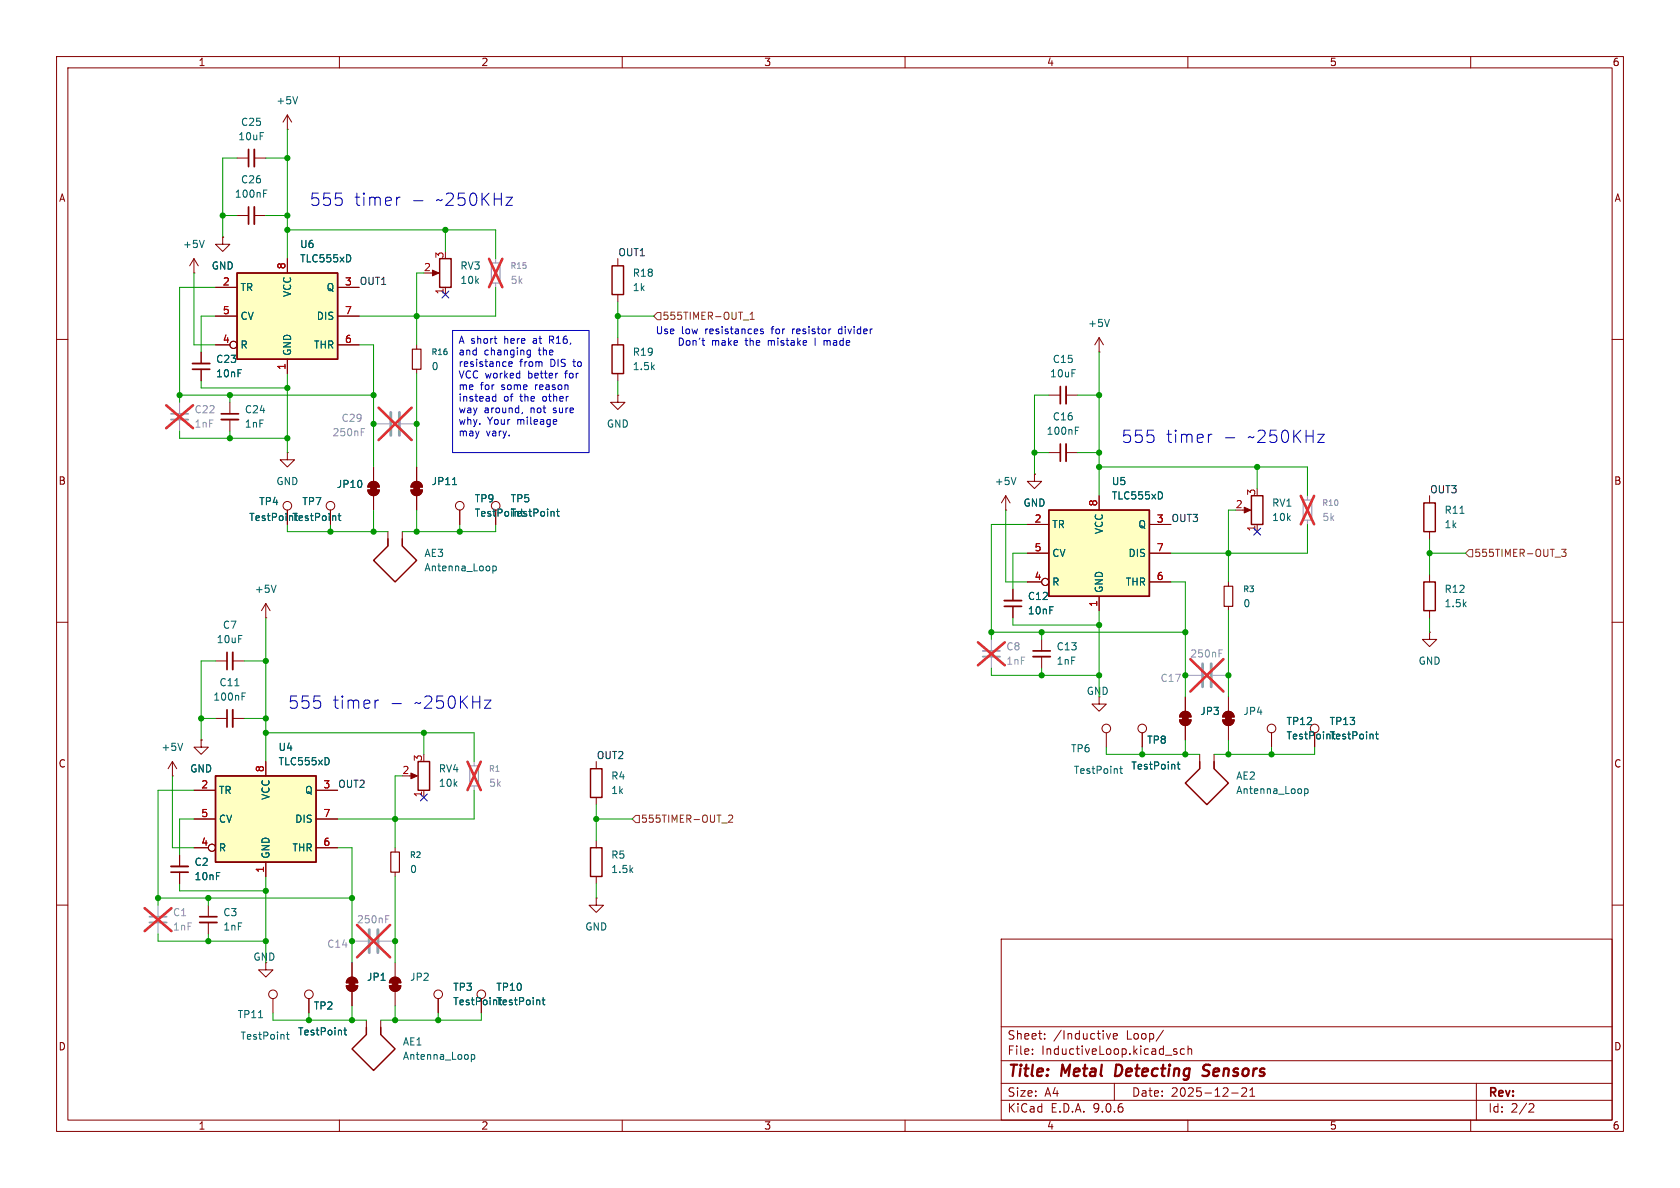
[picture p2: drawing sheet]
<svg xmlns="http://www.w3.org/2000/svg" width="297mm" height="210mm" viewBox="0 0 297 210" stroke-linecap="round" stroke-linejoin="round" font-family="sans-serif">
<g fill="none" stroke="#840000" stroke-width=".18">
<path d="M10 10h277v190h-277zM12 12h273v186h-273zM60 10v2M110 10v2M160 10v2M210 10v2M260 10v2M76.2 48.3h1M78.7 50.8v1.3M10 60h2M73.7 61v.7M73.7 65.3v.7"/>
<path d="M285 60h2M10 110h2M285 110h2M72.4 137.2h1M74.9 139.7v1.3M224.8 129.5v2.6M10 160h2M177 166h108v32h-108zM285 160h2M60 198v2M110 198v2M160 198v2"/>
<path d="M177 194.5h108M177 191.5h108M177 187.5h108M177 181.5h108M182.5 186.3v.1M182.5 185.5v.1M184.7 183.6v.1M184.7 182.8v.1M195.6 182.7l.4 1 .3-1M196.8 183.2l.7-.1v-.3l-.5-.1-.2 .2 .1 .7h.6M197 191.5v3M205.7 182.1l-1.3 2"/>
<path d="M207.5 185.8l.5 .2 .1 .2-.2 .2-.4-.1M207.5 185.5h.5M209.4 185.5l-.4-.1-.3 .3v.4l.1 .2h.6M210 198v2M210 185.5l.2-.1 .4 .1 .1 .9M210 184.9v1.5M217.7 193.2h1.2M219.5 192.4l.6-.1 .2 .1 .1 .3-.9 1.1h.9M221 193.8h.8M221 192.7l.4-.4v1.5M260 198v2M261 191.5v6.5"/>
<path d="M270.5 195.1l.5 .1 .2 .3-1 1.1h1"/>
<circle cx="224.8" cy="128.8" r=".76"/>
</g>
<path d="M197.4 188.2l-.3 2h.5M213.6 190a.85 .85 0 0 1-1 .1M213.6 188.2l-.6 .1a.46 .46 0 0 0-.3 .5 .46 .46 0 0 0 .4 .4l.5 .2" fill="none" stroke="#840000" stroke-width=".4"/>
<path d="M72.9 61.7h1.5v3.6h-1.5z" fill="none" stroke="#840000" stroke-width=".2"/>
<path d="M69.1 72.9v4.1M70.6 72.9v4.1" fill="none" stroke="#a1a1a1" stroke-width=".51"/>
<path d="M66 74.9h2.8M70.9 74.9h2.8M83.8 134.6v.8M83.8 138.9v.8" fill="none" stroke="#a1a1a1" stroke-width=".18"/>
<path d="M63.9 76.4h.4M63.9 75.8h.6" fill="none" stroke="#989898" stroke-width=".18"/>
<path d="M66.9 72.1l5.9 5.7M72.8 72.1l-5.9 5.7M82.6 134.7l2.4 5M85 134.7l-2.4 5" fill="none" stroke="#e12e31" stroke-width=".46"/>
<path d="M77.7 45.7h2.1v5.1h-2.1zM73.9 134.6h2v5.1h-2z" fill="none" stroke="#840000" stroke-width=".25"/>
<g fill="#840000" stroke="#840000" stroke-width=".18">
<path d="M72.6 136.7l1.2 .5-1.2 .5z"/>
<path d="M76.5 47.8l1.1 .5-1.1 .5z"/>
</g>
<path d="M83.1 135.4h1.5v3.5h-1.5z" fill="none" stroke="#a1a1a1" stroke-width=".2"/>
<path d="M185.4 90.2h17.8v15.2h-17.8z" fill="#ffffc2"/>
<path d="M108.2 47h2v5.1h-2zM108.2 61h2v5h-2zM68.6 95.3v1.2l-2.6 2.6 3.8 3.8 3.9-3.8-2.6-2.6v-1.2M185.4 90.2h17.8v15.2h-17.8zM221.2 87.6h2.1v5.1h-2.1zM251.7 88.9h2v5.1h-2zM251.7 102.9h2v5.1h-2zM104.4 135.9h2v5.1h-2zM212.1 134.6v1.3l-2.6 2.5 3.9 3.8 3.8-3.8-2.6-2.5v-1.3M104.4 149.9h2v5h-2zM64.8 181.6v1.3l-2.6 2.5 3.8 3.8 3.8-3.8-2.5-2.5v-1.3" fill="none" stroke="#840000" stroke-width=".25"/>
<g fill="none" stroke="#840000" stroke-width=".18">
<path d="M41.9 27.9h2M45 27.9h2M34.3 48.3h.1M34.3 45.7l-.8 1.3M34.3 45.7l.8 1.3M34.3 45.7v2.6M39.4 41.9v1.3h1.2l-1.2 1.3-1.3-1.3h1.3M39.4 41.9h.1M109.2 45.7v1.3M109.2 52.1v1.2M109.2 59.7v1.3M35.6 62.2v2.1"/>
<path d="M35.6 65.3v2M109.2 69.9v1.2h1.3l-1.3 1.3-1.3-1.3h1.3M109.2 69.9h.1M109.2 66v1.3M50.8 80v1.3h1.3l-1.3 1.3-1.3-1.3h1.3M50.8 80h.1M50.8 90.2v2.5M58.4 90.2v2.5M65 86.6h2.1a1.02 1.02 0 0 1-1.1 1 1.02 1.02 0 0 1-1-1zM65.3 85.4a1.02 1.02 0 0 1 1.1-.2 1.02 1.02 0 0 1 .7 .9h-2.1zM66 82.6v2.5M66 87.6v2.6"/>
<path d="M68.6 94v2.5M71.1 94v2.5M72.6 86.6h2.1a1.02 1.02 0 0 1-1 1 1.02 1.02 0 0 1-1.1-1zM72.9 85.4a1.02 1.02 0 0 1 1.1-.2 1.02 1.02 0 0 1 .7 .9h-2.1zM73.7 82.6v2.5M73.7 87.6v2.6M81.3 90.2v2.5M87.6 90.2v2.5M181.6 92.7h3.8M181.6 97.8h3.8M182.9 83.8v1.3h1.2l-1.2 1.3-1.3-1.3h1.3M182.9 83.8h.1"/>
<path d="M194.3 87.6v2.6M203.2 92.7h3.8M203.2 97.8h3.8M219.7 90.2h1M222.2 92.7v1.3M252.7 87.6v1.3M252.7 94v1.3M38.1 116.8h2M41.1 116.8h2.1M47 109.2h.1M47 106.7l-.8 1.3M47 106.7l.8 1.3"/>
<path d="M47 106.7v2.5M179.1 104.1v2.1M179.1 107.2v2M181.6 102.9h2.5M184.1 113v2.1M184.1 116.1v2M194.3 105.4v2.6M203.2 102.9h3.8M217.2 102.9v.7M217.2 107.2v.8M252.7 111.8v1.2h1.3l-1.3 1.3-1.2-1.3h1.2M252.7 111.8h.1"/>
<path d="M252.7 101.6v1.3M252.7 108v1.2M30.5 137.2h.1M30.5 134.6l-.8 1.3M30.5 134.6l.7 1.3M30.5 134.6v2.6M35.6 130.8v1.3h1.2l-1.2 1.3-1.3-1.3h1.3M35.6 130.8h.1M38.1 127h2M41.1 127h2.1M105.4 134.6v1.3M194.3 123.2v1.3h1.3l-1.3 1.2-1.3-1.2h1.3"/>
<path d="M195.6 129.5v2.6M212.1 133.4v2.5M214.6 133.4v2.5M232.4 129.5v2.6M105.4 158.8v1.2h1.3l-1.3 1.3-1.3-1.3h1.3M105.4 158.8h.1M105.4 141v1.2M105.4 148.6v1.3M105.4 154.9v1.3M36.8 160v2.1M36.8 163.1v2M48.3 176.5v2.6"/>
<path d="M54.6 176.5v2.6M61.2 174.2h2a1.02 1.02 0 0 1-1 1.1 1.02 1.02 0 0 1-1-1.1zM61.5 173a1.02 1.02 0 0 1 1.1-.2 1.02 1.02 0 0 1 .6 .9h-2zM62.2 170.2v2.5M62.2 175.3v2.5M68.8 174.2h2.1a1.02 1.02 0 0 1-1.1 1.1 1.02 1.02 0 0 1-1-1.1zM69.1 173a1.02 1.02 0 0 1 1.1-.2 1.02 1.02 0 0 1 .7 .9h-2.1zM69.8 170.2v2.5M69.8 175.3v2.5M77.5 176.5v2.6M85.1 176.5v2.6M64.8 180.3v2.6"/>
<path d="M67.3 180.3v2.6"/>
<circle cx="50.8" cy="89.4" r=".76"/>
<circle cx="58.4" cy="89.4" r=".76"/>
<circle cx="81.3" cy="89.4" r=".76"/>
<circle cx="87.6" cy="89.4" r=".76"/>
<circle cx="184.8" cy="102.9" r=".63"/>
<circle cx="195.6" cy="128.8" r=".76"/>
<circle cx="232.4" cy="128.8" r=".76"/>
<circle cx="48.3" cy="175.8" r=".76"/>
<circle cx="54.6" cy="175.8" r=".76"/>
<circle cx="77.5" cy="175.8" r=".76"/>
<circle cx="85.1" cy="175.8" r=".76"/>
</g>
<g fill="none" stroke="#006464" stroke-width=".18">
<path d="M36.1 42.5l-.4 1.3M59.8 91.2h.5M60 90.7v1.1l.3 .2M80 85.7h.7M98.4 90.4h.5M98.6 90v1.1l.3 .2M205.4 87.1l.1 .4-.1 .5M258.1 90.7h.7M48.8 103.4l-.4 1.3M87.1 100.1v1.2M87.1 100.1h.4l.2 .2-.1 .5h-.5M32.3 131.4l-.4 1.3"/>
<path d="M41.5 121.2h.7M42.8 123.1h.4M42.8 122.5h.6M198 135.9h.4M198.1 135.5v1l.3 .2M230.6 139.4v1.3M230.6 139.5l.4-.1 .3 .3-.2 .5h-.5M243.2 129.8h.4M243.3 129.4v1l.3 .2M45.7 179.9h.7M95.8 176.8h.5M96 176.3v1.1l.3 .2"/>
<path d="M50.6 182.9h.5M50.8 182.4v1.1l.3 .2M60.8 182.1h.5M61 181.7v1.1l.3 .2M83.3 186.4v1.3M83.3 186.5l.4-.1 .2 .3-.1 .5h-.5"/>
</g>
<g fill="#840000" stroke="#840000" stroke-width=".18">
<path d="M73.2 85.9h1v1h-1z"/>
<path d="M72.6 86.6h2.1a1.02 1.02 0 0 1-1 1 1.02 1.02 0 0 1-1.1-1z"/>
<path d="M72.9 85.4a1.02 1.02 0 0 1 1.1-.2 1.02 1.02 0 0 1 .7 .9h-2.1z"/>
<path d="M65.5 85.9h1v1h-1z"/>
<path d="M65 86.6h2.1a1.02 1.02 0 0 1-1.1 1 1.02 1.02 0 0 1-1-1z"/>
<path d="M65.3 85.4a1.02 1.02 0 0 1 1.1-.2 1.02 1.02 0 0 1 .7 .9h-2.1z"/>
<path d="M69.3 173.5h1.1v1h-1.1z"/>
<path d="M68.8 174.2h2.1a1.02 1.02 0 0 1-1.1 1.1 1.02 1.02 0 0 1-1-1.1z"/>
<path d="M69.1 173a1.02 1.02 0 0 1 1.1-.2 1.02 1.02 0 0 1 .7 .9h-2.1z"/>
<path d="M61.7 173.5h1v1h-1z"/>
<path d="M61.2 174.2h2a1.02 1.02 0 0 1-1 1.1 1.02 1.02 0 0 1-1-1.1z"/>
<path d="M61.5 173a1.02 1.02 0 0 1 1.1-.2 1.02 1.02 0 0 1 .6 .9h-2z"/>
<path d="M220 89.7l1.1 .5-1.1 .5z"/>
</g>
<path d="M43.9 26.4v3.1M34 65.3h3.1M40.1 115.3v3.1M177.5 107.2h3.1M182.6 115.1h3.1M40.1 125.5v3M35.3 162.1h3.1" fill="none" stroke="#840000" stroke-width=".3"/>
<path d="M45 26.4v3.1M34 64.3h3.1M41.1 115.3v3.1M177.5 106.2h3.1M182.6 116.1h3.1M41.1 125.5v3M35.3 163.1h3.1" fill="none" stroke="#840000" stroke-width=".33"/>
<path d="M216.4 103.6h1.5v3.6h-1.5z" fill="none" stroke="#840000" stroke-width=".2"/>
<path d="M86.9 46.5h1.5v3.5h-1.5zM230.4 88.4h1.5v3.5h-1.5z" fill="none" stroke="#a1a1a1" stroke-width=".2"/>
<path d="M87.6 45.7v.8M87.6 50v.8M31.7 71.1v2.1M31.7 74.2v2M231.1 87.6v.8M231.1 91.9v.8M27.9 160v2.1M27.9 163.1v2" fill="none" stroke="#a1a1a1" stroke-width=".18"/>
<path d="M86.5 45.8l2.3 5M88.8 45.8l-2.3 5M29.4 71.6l4.7 4.1M34.1 71.6l-4.7 4.1M230 87.7l2.3 5M232.3 87.7l-2.3 5M25.6 160.5l4.7 4.1M30.3 160.5l-4.7 4.1" fill="none" stroke="#e12e31" stroke-width=".46"/>
<path d="M30.2 73.2h3.1M26.4 162.1h3.1" fill="none" stroke="#a1a1a1" stroke-width=".3"/>
<path d="M30.2 74.2h3.1M26.4 163.1h3.1" fill="none" stroke="#a1a1a1" stroke-width=".33"/>
<path d="M41.9 48.3h17.8v15.2h-17.8z" fill="#ffffc2"/>
<path d="M41.9 48.3h17.8v15.2h-17.8z" fill="none" stroke="#840000" stroke-width=".25"/>
<g fill="none" stroke="#840000" stroke-width=".18">
<path d="M38.1 50.8h3.8M38.1 55.9h3.8M50.8 45.7v2.6M59.7 50.8h3.8M59.7 55.9h3.8M38.1 61h2.5M50.8 63.5v2.5M59.7 61h3.8"/>
<circle cx="41.3" cy="61" r=".63"/>
</g>
<path d="M61.9 45.2l.1 .4-.1 .5" fill="none" stroke="#006464" stroke-width=".18"/>
<path d="M38.1 137.2h17.8v15.2h-17.8z" fill="#ffffc2"/>
<path d="M38.1 137.2h17.8v15.2h-17.8z" fill="none" stroke="#840000" stroke-width=".25"/>
<g fill="none" stroke="#840000" stroke-width=".18">
<path d="M41.9 38.1h2M45 38.1h2M50.8 22.9h.1M50.8 20.3l-.8 1.3M50.8 20.3l.8 1.3M50.8 20.3v2.6M38.1 50.8h3.8M38.1 55.9h3.8M39.4 41.9h.1M50.8 45.7v2.6M59.7 50.8h3.8M59.7 55.9h3.8"/>
<path d="M194.3 59.7l-.8 1.3M194.3 59.7l.8 1.3M194.3 59.7v2.5M35.6 62.2v2.1M35.6 65.3v2M38.1 61h2.5M40.6 71.1v2.1M40.6 74.2v2M50.8 63.5v2.5M59.7 61h3.8M185.4 69.9h2.1M188.5 69.9h2"/>
<path d="M194.3 62.2h.1M50.8 90.2v2.5M58.4 90.2v2.5M66 82.6v2.5M66 87.6v2.6M73.7 82.6v2.5M73.7 87.6v2.6M81.3 90.2v2.5M87.6 90.2v2.5M177.8 90.2h.1M177.8 87.6l-.8 1.3M177.8 87.6l.8 1.3"/>
<path d="M177.8 87.6v2.6M181.6 92.7h3.8M181.6 97.8h3.8M182.9 83.8h.1M185.4 80h2.1M188.5 80h2M194.3 87.6v2.6M203.2 92.7h3.8M203.2 97.8h3.8M179.1 104.1v2.1M179.1 107.2v2M181.6 102.9h2.5"/>
<path d="M194.3 105.4v2.6M203.2 102.9h3.8M34.3 139.7h3.8M35.6 130.8h.1M47 134.6v2.6M55.9 139.7h3.8M201.9 129.5v2.6M208.5 127.3h2.1a1.02 1.02 0 0 1-1.1 1 1.02 1.02 0 0 1-1-1zM208.8 126a1.02 1.02 0 0 1 1.1-.2 1.02 1.02 0 0 1 .7 .9h-2.1zM209.5 123.2v2.5M209.5 128.3v2.5M216.2 127.3h2a1.02 1.02 0 0 1-1 1 1.02 1.02 0 0 1-1-1z"/>
<path d="M216.4 126a1.02 1.02 0 0 1 1.2-.2 1.02 1.02 0 0 1 .6 .9h-2zM217.2 123.2v2.5M217.2 128.3v2.5M224.8 129.5v2.6M232.4 129.5v2.6M31.7 151.1v2.1M31.7 154.2v2M34.3 144.8h3.8M34.3 149.9h2.5M47 152.4v2.5M55.9 144.8h3.8M55.9 149.9h3.8"/>
<path d="M69.8 149.9v.7M69.8 154.2v.7M47 170.2v1.3h1.3l-1.3 1.2-1.3-1.2h1.3M54.6 176.5v2.6M62.2 170.2v2.5M62.2 175.3v2.5M77.5 176.5v2.6M85.1 176.5v2.6"/>
<circle cx="41.3" cy="61" r=".63"/>
<circle cx="184.8" cy="102.9" r=".63"/>
<circle cx="201.9" cy="128.8" r=".76"/>
<circle cx="37.5" cy="149.9" r=".63"/>
</g>
<g fill="none" stroke="#006464" stroke-width=".18">
<path d="M52.6 17.1l-.4 1.3M46.6 34.2h.4M46.6 33.6h.6M61.9 45.2l.1 .4-.1 .5M196.1 56.5l-.4 1.2M190.1 76.1h.4M190.1 75.5h.6M59.8 91.2h.5M60 90.7v1.1l.3 .2M80 85.7h.7M98.4 90.4h.5M98.6 90v1.1l.3 .2"/>
<path d="M179.6 84.4l-.4 1.3M205.4 87.1l.1 .4-.1 .5M58.1 134.1l.1 .4-.1 .5M208.1 135.1h.5M208.3 134.7v1.1l.3 .2M243.2 129.8h.4M243.3 129.4v1l.3 .2M95.8 176.8h.5M96 176.3v1.1l.3 .2M60.8 182.1h.5M61 181.7v1.1l.3 .2"/>
</g>
<path d="M43.9 36.6v3M39.1 73.2h3.1M187.5 68.3v3.1M187.5 78.5v3M30.2 154.2h3.1" fill="none" stroke="#840000" stroke-width=".3"/>
<path d="M45 36.6v3M39.1 74.2h3.1M188.5 68.3v3.1M188.5 78.5v3M30.2 153.2h3.1" fill="none" stroke="#840000" stroke-width=".33"/>
<g fill="#840000" stroke="#840000" stroke-width=".18">
<path d="M209 126.5h1.1v1h-1.1z"/>
<path d="M208.5 127.3h2.1a1.02 1.02 0 0 1-1.1 1 1.02 1.02 0 0 1-1-1z"/>
<path d="M208.8 126a1.02 1.02 0 0 1 1.1-.2 1.02 1.02 0 0 1 .7 .9h-2.1z"/>
<path d="M216.7 126.5h1v1h-1z"/>
<path d="M216.2 127.3h2a1.02 1.02 0 0 1-1 1 1.02 1.02 0 0 1-1-1z"/>
<path d="M216.4 126a1.02 1.02 0 0 1 1.2-.2 1.02 1.02 0 0 1 .6 .9h-2z"/>
</g>
<path d="M212.6 117.3v4.1M214.1 117.3v4.1M65.3 164.3v4.1M66.8 164.3v4.1" fill="none" stroke="#a1a1a1" stroke-width=".51"/>
<path d="M175.3 113v2.1M175.3 116.1v2M209.5 119.4h2.8M214.4 119.4h2.8M62.2 166.4h2.8M67.1 166.4h2.7" fill="none" stroke="#a1a1a1" stroke-width=".18"/>
<path d="M215.5 115.5h.4M215.5 114.9h.6M68.2 162.5h.4M68.2 161.9h.6" fill="none" stroke="#989898" stroke-width=".18"/>
<path d="M172.9 113.6l4.7 4M177.6 113.6l-4.7 4M210.4 116.5l5.9 5.7M216.3 116.5l-5.9 5.7M63.1 163.5l5.9 5.7M69 163.5l-5.9 5.7" fill="none" stroke="#e12e31" stroke-width=".46"/>
<path d="M69.1 150.6h1.5v3.6h-1.5z" fill="none" stroke="#840000" stroke-width=".2"/>
<path d="M173.7 115.1h3.1" fill="none" stroke="#a1a1a1" stroke-width=".3"/>
<path d="M173.7 116.1h3.1" fill="none" stroke="#a1a1a1" stroke-width=".33"/>
<path d="M116.2 55.2h.6v1.3h-.6l-.6-.6zM131.4 56.6h1M132.6 56.5h.7M132.6 55.6l.4-.4v1.3M259.7 97.2h.6v1.2h-.6l-.6-.6zM274.9 98.5h1M276.1 97.1h.7l-.4 .5 .4 .1v.5l-.2 .2-.5-.2M111.8 144.8l.6-.7h.6v1.3h-.6zM127.6 145.5h1M128.8 144.2l.5-.1 .2 .4-.8 .9h.8" fill="none" stroke="#725600" stroke-width=".18"/>
<g fill="none" stroke="#009600" stroke-width=".18">
<path d="M39.4 38.1h2.5M41.9 27.9h-2.5v14M47 27.9h3.8M47 38.1h3.8M50.8 22.9v22.8M34.3 48.3v12.7h3.8M38.1 55.9h-2.5v6.3M38.1 50.8h-6.4v20.3M50.8 40.6h36.8v5.1M74.9 48.3h-1.2v12.7M78.7 40.6v3.9M87.6 50.8v5.1h-24.1"/>
<path d="M109.2 55.9h6.4M109.2 53.3v6.4M31.7 69.9h34.3M31.7 76.2v1.3h19.1M35.6 67.3v1.3h15.2M40.6 69.9v1.2M40.6 76.2v1.3M50.8 66v14M63.5 61h2.5v21.6M73.7 66v16.6M109.2 67.3v2.6M185.4 69.9h-2.5v13.9"/>
<path d="M190.5 69.9h3.8M194.3 62.2v25.4M50.8 92.7v1.3h17.8M58.4 92.7v1.3M66 90.2v3.8M73.7 90.2v3.8M81.3 92.7v1.3M87.6 92.7v1.3h-16.5M177.8 90.2v12.7h3.8M181.6 97.8h-2.5v6.3M181.6 92.7h-6.3v20.3M182.9 80h2.5"/>
<path d="M190.5 80h3.8M194.3 82.6h36.8v5M218.4 90.2h-1.2v12.7M222.2 82.6v3.8M231.1 92.7v5.1h-24.1M252.7 97.8h6.4M252.7 95.3v6.3M38.1 116.8h-2.5v14M43.2 116.8h3.8M47 109.2v25.4M175.3 118.1v1.3h19M175.3 111.8h34.2"/>
<path d="M179.1 109.2v1.3h15.2M184.1 111.8v1.2M184.1 118.1v1.3M194.3 108v15.2M207 102.9h2.5v20.3M217.2 108v15.2M252.7 109.2v2.6M30.5 137.2v12.7h3.8M34.3 139.7h-6.4v20.3M35.6 127h2.5M43.2 127h3.8M47 129.5h36.8v5.1"/>
<path d="M71.1 137.2h-1.3v12.7M74.9 129.5v3.9M83.8 139.7v5.1h-24.1M195.6 132.1v1.3h16.5M201.9 132.1v1.3M209.5 130.8v2.6M217.2 130.8v2.6M224.8 132.1v1.3M232.4 132.1v1.3h-17.8M27.9 158.8h34.3M31.7 156.2v1.3h15.3M34.3 144.8h-2.6v6.3"/>
<path d="M36.8 158.8v1.2M47 154.9v15.3M59.7 149.9h2.5v20.3M69.8 154.9v15.3M105.4 144.8h6.4M105.4 142.2v6.4M105.4 156.2v2.6M27.9 165.1v1.3h19.1M36.8 165.1v1.3M48.3 179.1v1.2h16.5M54.6 179.1v1.2M62.2 177.8v2.5"/>
<path d="M69.8 177.8v2.5M77.5 179.1v1.2M85.1 179.1v1.2h-17.8"/>
</g>
<path d="M78.1 51.5l1.2 1.2M79.3 51.5l-1.2 1.2M221.6 93.4l1.3 1.2M222.9 93.4l-1.3 1.2M74.3 140.4l1.2 1.2M75.5 140.4l-1.2 1.2" fill="none" stroke="#000084" stroke-width=".18"/>
<g fill="none" stroke="#0000c2" stroke-width=".18">
<path d="M70.7 34.9l-.5 .2M73.1 35.5h1.7M89.5 34.9h1.1l-1.1 1.4h1.1M80 58.4h24.1v21.6h-24.1zM87.4 59.8h.4M134.9 58.2h-.3l-.2 .1 .1 .2 .4 .1v.3h-.5M144.1 59.8v1.2M148.3 58.2l-.1 .2 .1 .5M87.2 70.9h.5M87.2 70.1h.5M87.7 69.6v1.3M87.7 60.7h.1"/>
<path d="M90 64.1v.6h.5M90.6 64.1v.1l-.6 .2M92.4 72.9l-.1 .2M93.2 62.6l.2 .1h.4M93.8 61.9v1l-.3 .3-.3-.1M93.8 62l-.4-.1-.2 .1M98.2 74.2l.2 .3-.6 .1M98.4 74.9l-.2 .1M124.1 60.2h.5M124.3 61h.3M145.7 60.2v.8M145.9 60.2l-.2 .1"/>
<path d="M214.2 76.8l-.5 .2M216.6 77.4h1.7M233 76.8h1.1l-1.1 1.4h1.1M66.9 123.8l-.5 .2M69.3 124.4h1.7M85.6 123.8h1.2l-1.2 1.4h1.2"/>
</g>
<g fill="#009600" stroke="#009600" stroke-width=".18">
<circle cx="50.8" cy="77.5" r=".46"/>
<circle cx="66" cy="69.9" r=".46"/>
<circle cx="40.6" cy="69.9" r=".46"/>
<circle cx="50.8" cy="68.6" r=".46"/>
<circle cx="40.6" cy="77.5" r=".46"/>
<circle cx="31.7" cy="69.9" r=".46"/>
<circle cx="27.9" cy="158.8" r=".46"/>
<circle cx="62.2" cy="166.4" r=".46"/>
<circle cx="47" cy="166.4" r=".46"/>
<circle cx="62.2" cy="158.8" r=".46"/>
<circle cx="36.8" cy="166.4" r=".46"/>
<circle cx="54.6" cy="180.3" r=".46"/>
<circle cx="50.8" cy="38.1" r=".46"/>
<circle cx="50.8" cy="27.9" r=".46"/>
<circle cx="50.8" cy="40.6" r=".46"/>
<circle cx="73.7" cy="94" r=".46"/>
<circle cx="78.7" cy="40.6" r=".46"/>
<circle cx="66" cy="74.9" r=".46"/>
<circle cx="58.4" cy="94" r=".46"/>
<circle cx="66" cy="94" r=".46"/>
<circle cx="47" cy="129.5" r=".46"/>
<circle cx="47" cy="127" r=".46"/>
<circle cx="47" cy="116.8" r=".46"/>
<circle cx="69.8" cy="180.3" r=".46"/>
<circle cx="62.2" cy="180.3" r=".46"/>
<circle cx="69.8" cy="166.4" r=".46"/>
<circle cx="69.8" cy="144.8" r=".46"/>
<circle cx="105.4" cy="144.8" r=".46"/>
<circle cx="77.5" cy="180.3" r=".46"/>
<circle cx="74.9" cy="129.5" r=".46"/>
<circle cx="36.8" cy="158.8" r=".46"/>
<circle cx="47" cy="157.5" r=".46"/>
<circle cx="35.6" cy="127" r=".46"/>
<circle cx="73.7" cy="55.9" r=".46"/>
<circle cx="39.4" cy="38.1" r=".46"/>
<circle cx="81.3" cy="94" r=".46"/>
<circle cx="73.7" cy="74.9" r=".46"/>
<circle cx="182.9" cy="80" r=".46"/>
<circle cx="109.2" cy="55.9" r=".46"/>
<circle cx="217.2" cy="97.8" r=".46"/>
<circle cx="209.5" cy="111.8" r=".46"/>
<circle cx="252.7" cy="97.8" r=".46"/>
<circle cx="222.2" cy="82.6" r=".46"/>
<circle cx="224.8" cy="133.4" r=".46"/>
<circle cx="217.2" cy="133.4" r=".46"/>
<circle cx="209.5" cy="133.4" r=".46"/>
<circle cx="201.9" cy="133.4" r=".46"/>
<circle cx="217.2" cy="119.4" r=".46"/>
<circle cx="209.5" cy="119.4" r=".46"/>
<circle cx="184.1" cy="119.4" r=".46"/>
<circle cx="194.3" cy="119.4" r=".46"/>
<circle cx="194.3" cy="110.5" r=".46"/>
<circle cx="194.3" cy="82.6" r=".46"/>
<circle cx="194.3" cy="80" r=".46"/>
<circle cx="194.3" cy="69.9" r=".46"/>
<circle cx="184.1" cy="111.8" r=".46"/>
<circle cx="175.3" cy="111.8" r=".46"/>
</g>
<g font-size="3" fill="#0000c2">
<text x="54.6" y="36.7">555</text>
<text x="62.5" y="36.7">timer</text>
<text x="76.9" y="36.7">~250KHz</text>
<text x="198.1" y="78.6">555</text>
<text x="206" y="78.6">timer</text>
<text x="220.4" y="78.6">~250KHz</text>
<text x="50.8" y="125.6">555</text>
<text x="58.7" y="125.6">timer</text>
<text x="73.1" y="125.6">~250KHz</text>
</g>
<g font-size="2.8" fill="#840000">
<text x="178" y="190.9">Title:</text>
<text x="187.7" y="190.9">Metal</text>
<text x="198" y="190.9">Detecting</text>
<text x="214.3" y="190.9">Sensors</text>
</g>
<g font-size="2.1" fill="#840000">
<text x="178" y="184">Sheet:</text>
<text x="186.2" y="184">/Inductive</text>
<text x="199.2" y="184">Loop/</text>
<text x="178" y="186.7">File:</text>
<text x="184.1" y="186.7">InductiveLoop.kicad_sch</text>
<text x="178" y="196.9">KiCad</text>
<text x="178" y="194.1">Size:</text>
<text x="184.7" y="194.1">A4</text>
<text x="185.7" y="196.9">E.D.A.</text>
<text x="193.3" y="196.9">9.0.6</text>
<text x="200" y="194.1">Date:</text>
<text x="207" y="194.1">2025-12-21</text>
<text x="263" y="194.3">Rev:</text>
<text x="263" y="196.9">Id:</text>
<text x="267.1" y="196.9">2/2</text>
</g>
<g font-size="1.8" fill="#840000">
<text x="35" y="11.9">1</text>
<text x="85" y="11.9">2</text>
<text x="135" y="11.9">3</text>
<text x="185" y="11.9">4</text>
<text x="235" y="11.9">5</text>
<text x="285" y="11.9">6</text>
<text x="10.3" y="35.9">A</text>
<text x="285.3" y="35.9">A</text>
<text x="10.3" y="85.9">B</text>
<text x="285.3" y="85.9">B</text>
<text x="10.3" y="135.9">C</text>
<text x="285.3" y="135.9">C</text>
<text x="10.3" y="185.9">D</text>
<text x="285.3" y="185.9">D</text>
<text x="35" y="199.9">1</text>
<text x="85" y="199.9">2</text>
<text x="135" y="199.9">3</text>
<text x="185" y="199.9">4</text>
<text x="235" y="199.9">5</text>
<text x="285" y="199.9">6</text>
</g>
<g font-size="1.8" fill="#006464">
<text x="42.5" y="22.5">C25</text>
<text x="48.8" y="18.6">+5V</text>
<text x="42" y="25">10uF</text>
<text x="41.4" y="35.2">100nF</text>
<text x="42.5" y="32.6">C26</text>
<text x="32.3" y="44">+5V</text>
<text x="37.3" y="47.9">GND</text>
<text x="53" y="46.6">TLC555xD</text>
<text x="53" y="44">U6</text>
<text x="81.3" y="47.9">RV3</text>
<text x="42.4" y="51.7">TR</text>
<text x="51.7" y="52.6" transform="rotate(-90 51.7 52.6)">VCC</text>
<text x="57.6" y="51.7">Q</text>
<text x="81.3" y="50.4">10k</text>
<text x="111.8" y="49.1">R18</text>
<text x="111.8" y="51.7">1k</text>
<text x="42.4" y="56.7">CV</text>
<text x="55.9" y="56.7">DIS</text>
<text x="192.3" y="58">+5V</text>
<text x="38.1" y="64.4">C23</text>
<text x="42.4" y="61.8">R</text>
<text x="51.7" y="63" transform="rotate(-90 51.7 63)">GND</text>
<text x="55.4" y="61.8">THR</text>
<text x="76.2" y="65.6">0</text>
<text x="111.8" y="65.6">1.5k</text>
<text x="111.8" y="63.1">R19</text>
<text x="186" y="64.4">C15</text>
<text x="38.1" y="66.9">10nF</text>
<text x="185.5" y="66.9">10uF</text>
<text x="43.2" y="75.8">1nF</text>
<text x="43.2" y="73.3">C24</text>
<text x="107.2" y="75.8">GND</text>
<text x="184.9" y="77.1">100nF</text>
<text x="186" y="74.5">C16</text>
<text x="45.7" y="89.5">TP4</text>
<text x="48.8" y="86">GND</text>
<text x="53.3" y="89.5">TP7</text>
<text x="59.4" y="86.5">JP10</text>
<text x="76.2" y="86">JP11</text>
<text x="83.8" y="89">TP9</text>
<text x="90.2" y="89">TP5</text>
<text x="175.8" y="86">+5V</text>
<text x="180.8" y="89.8">GND</text>
<text x="196.5" y="88.5">TLC555xD</text>
<text x="196.5" y="86">U5</text>
<text x="224.8" y="89.8">RV1</text>
<text x="44" y="92.3">TestPointTestPoint</text>
<text x="83.8" y="91.5">TestPoint</text>
<text x="90.2" y="91.5">TestPoint</text>
<text x="185.9" y="93.6">TR</text>
<text x="195.2" y="94.5" transform="rotate(-90 195.2 94.5)">VCC</text>
<text x="201.2" y="93.6">Q</text>
<text x="224.8" y="92.3">10k</text>
<text x="255.3" y="91">R11</text>
<text x="255.3" y="93.6">1k</text>
<text x="74.9" y="98.7">AE3</text>
<text x="74.9" y="101.2">Antenna_Loop</text>
<text x="185.9" y="98.7">CV</text>
<text x="199.4" y="98.7">DIS</text>
<text x="45" y="105">+5V</text>
<text x="181.6" y="106.3">C12</text>
<text x="185.9" y="103.7">R</text>
<text x="195.2" y="104.9" transform="rotate(-90 195.2 104.9)">GND</text>
<text x="198.9" y="103.7">THR</text>
<text x="219.7" y="107.5">0</text>
<text x="255.3" y="107.5">1.5k</text>
<text x="255.3" y="105">R12</text>
<text x="38.2" y="113.9">10uF</text>
<text x="39.3" y="111.4">C7</text>
<text x="181.6" y="108.8">10nF</text>
<text x="186.7" y="117.7">1nF</text>
<text x="186.7" y="115.2">C13</text>
<text x="250.7" y="117.7">GND</text>
<text x="37.6" y="124.1">100nF</text>
<text x="38.7" y="121.5">C11</text>
<text x="192" y="123">GND</text>
<text x="202.7" y="131.7">TP8</text>
<text x="212.1" y="126.6">JP3</text>
<text x="219.7" y="126.6">JP4</text>
<text x="227.3" y="130.9">TestPointTestPoint</text>
<text x="227.3" y="128.4">TP12</text>
<text x="235" y="128.4">TP13</text>
<text x="28.4" y="132.9">+5V</text>
<text x="33.5" y="136.8">GND</text>
<text x="49.1" y="135.5">TLC555xD</text>
<text x="49.1" y="132.9">U4</text>
<text x="77.5" y="136.8">RV4</text>
<text x="189.2" y="133.2">TP6</text>
<text x="189.7" y="137">TestPoint</text>
<text x="199.9" y="136.2">TestPoint</text>
<text x="38.6" y="140.6">TR</text>
<text x="47.9" y="141.5" transform="rotate(-90 47.9 141.5)">VCC</text>
<text x="53.8" y="140.6">Q</text>
<text x="77.5" y="139.3">10k</text>
<text x="108" y="138">R4</text>
<text x="108" y="140.6">1k</text>
<text x="218.4" y="138">AE2</text>
<text x="218.4" y="140.6">Antenna_Loop</text>
<text x="38.6" y="145.6">CV</text>
<text x="52.1" y="145.6">DIS</text>
<text x="34.3" y="153.3">C2</text>
<text x="34.3" y="155.8">10nF</text>
<text x="38.6" y="150.7">R</text>
<text x="47.9" y="151.9" transform="rotate(-90 47.9 151.9)">GND</text>
<text x="51.6" y="150.7">THR</text>
<text x="72.4" y="154.5">0</text>
<text x="108" y="152">R5</text>
<text x="108" y="154.5">1.5k</text>
<text x="39.4" y="162.2">C3</text>
<text x="39.4" y="164.7">1nF</text>
<text x="103.4" y="164.7">GND</text>
<text x="44.7" y="170">GND</text>
<text x="64.8" y="173.6">JP1</text>
<text x="72.4" y="173.6">JP2</text>
<text x="55.4" y="178.7">TP2</text>
<text x="80" y="175.4">TP3</text>
<text x="80" y="177.9">TestPointTestPoint</text>
<text x="87.6" y="175.4">TP10</text>
<text x="41.9" y="180.2">TP11</text>
<text x="42.4" y="184">TestPoint</text>
<text x="52.6" y="183.2">TestPoint</text>
<text x="71.1" y="185">AE1</text>
<text x="71.1" y="187.6">Antenna_Loop</text>
</g>
<g font-size="1.8" fill="#a90000">
<text x="50.5" y="47.7" transform="rotate(-90 50.5 47.7)">8</text>
<text x="78.5" y="45.8" transform="rotate(-90 78.5 45.8)">3</text>
<text x="39.3" y="50.5">2</text>
<text x="60.9" y="50.5">3</text>
<text x="74.9" y="48">2</text>
<text x="78.5" y="52.1" transform="rotate(-90 78.5 52.1)">1</text>
<text x="39.3" y="55.6">5</text>
<text x="60.9" y="55.6">7</text>
<text x="39.3" y="60.7">4</text>
<text x="50.5" y="65.5" transform="rotate(-90 50.5 65.5)">1</text>
<text x="60.9" y="60.7">6</text>
<text x="194.1" y="89.6" transform="rotate(-90 194.1 89.6)">8</text>
<text x="218.4" y="89.9">2</text>
<text x="222" y="87.7" transform="rotate(-90 222 87.7)">3</text>
<text x="182.8" y="92.5">2</text>
<text x="204.4" y="92.5">3</text>
<text x="222" y="94.1" transform="rotate(-90 222 94.1)">1</text>
<text x="182.8" y="97.5">5</text>
<text x="204.4" y="97.5">7</text>
<text x="182.8" y="102.6">4</text>
<text x="194.1" y="107.4" transform="rotate(-90 194.1 107.4)">1</text>
<text x="204.4" y="102.6">6</text>
<text x="46.7" y="136.6" transform="rotate(-90 46.7 136.6)">8</text>
<text x="71" y="136.9">2</text>
<text x="74.7" y="134.7" transform="rotate(-90 74.7 134.7)">3</text>
<text x="35.5" y="139.4">2</text>
<text x="57.1" y="139.4">3</text>
<text x="74.7" y="141" transform="rotate(-90 74.7 141)">1</text>
<text x="35.5" y="144.5">5</text>
<text x="35.5" y="149.6">4</text>
<text x="57.1" y="144.5">7</text>
<text x="57.1" y="149.6">6</text>
<text x="46.7" y="154.4" transform="rotate(-90 46.7 154.4)">1</text>
</g>
<g font-size="1.8" fill="#0f0f0f">
<text x="109.2" y="45.4">OUT1</text>
<text x="63.5" y="50.5">OUT1</text>
<text x="252.7" y="87.3">OUT3</text>
<text x="207" y="92.4">OUT3</text>
<text x="105.4" y="134.3">OUT2</text>
<text x="59.7" y="139.4">OUT2</text>
</g>
<g font-size="1.8" fill="#989898">
<text x="90.2" y="50.4">5k</text>
<text x="34.3" y="75.8">1nF</text>
<text x="34.3" y="73.3">C22</text>
<text x="58.7" y="77.3">250nF</text>
<text x="60.3" y="74.8">C29</text>
<text x="233.7" y="92.3">5k</text>
<text x="177.8" y="115.2">C8</text>
<text x="177.8" y="117.7">1nF</text>
<text x="210.3" y="116.4">250nF</text>
<text x="205.1" y="120.8">C17</text>
<text x="86.4" y="139.3">5k</text>
<text x="30.5" y="162.2">C1</text>
<text x="30.5" y="164.7">1nF</text>
<text x="57.7" y="167.7">C14</text>
<text x="63" y="163.4">250nF</text>
</g>
<g font-size="1.8" fill="#0000c2">
<text x="115.8" y="59.3">Use</text>
<text x="120.4" y="59.3">low</text>
<text x="124.8" y="59.3">resistances</text>
<text x="136.7" y="59.3">for</text>
<text x="140.5" y="59.3">resistor</text>
<text x="148.9" y="59.3">divider</text>
<text x="81" y="61.1">A short</text>
<text x="81" y="63.1">and</text>
<text x="81" y="65.2">resistance</text>
<text x="85.6" y="63.1">changing</text>
<text x="89.2" y="61.1">here</text>
<text x="91.9" y="65.2">from</text>
<text x="94.5" y="61.1">at</text>
<text x="95.3" y="63.1">the</text>
<text x="97.4" y="65.2">DIS</text>
<text x="97.6" y="61.1">R16,</text>
<text x="101.7" y="65.2">to</text>
<text x="119.7" y="61.3">Don't</text>
<text x="125.8" y="61.3">make</text>
<text x="131.9" y="61.3">the</text>
<text x="136" y="61.3">mistake</text>
<text x="146.3" y="61.3">made</text>
<text x="81" y="67.2">VCC worked</text>
<text x="81" y="69.3">me</text>
<text x="81" y="71.3">instead</text>
<text x="84.9" y="69.3">for</text>
<text x="88.7" y="69.3">some</text>
<text x="89" y="71.3">of</text>
<text x="92.1" y="71.3">the</text>
<text x="93.5" y="67.2">better</text>
<text x="94.9" y="69.3">reason</text>
<text x="96.2" y="71.3">other</text>
<text x="100.2" y="67.2">for</text>
<text x="81" y="73.4">way</text>
<text x="81" y="75.4">why.</text>
<text x="81" y="77.5">may</text>
<text x="85.6" y="73.4">around,</text>
<text x="85.9" y="77.5">vary.</text>
<text x="86.2" y="75.4">Your</text>
<text x="91.5" y="75.4">mileage</text>
<text x="93.9" y="73.4">not</text>
<text x="98.1" y="73.4">sure</text>
</g>
<g font-size="1.8" fill="#725600">
<text x="117" y="56.7">555TIMER-OUT_1</text>
<text x="260.5" y="98.7">555TIMER-OUT_3</text>
<text x="113.2" y="145.6">555TIMER-OUT_2</text>
</g>
<g font-size="1.4" fill="#989898">
<text x="90.1" y="47.7">R15</text>
<text x="233.6" y="89.6">R10</text>
<text x="86.3" y="136.6">R1</text>
</g>
<g font-size="1.4" fill="#006464">
<text x="76.2" y="63">R16</text>
<text x="219.7" y="104.9">R3</text>
<text x="72.4" y="151.9">R2</text>
</g>
</svg>
